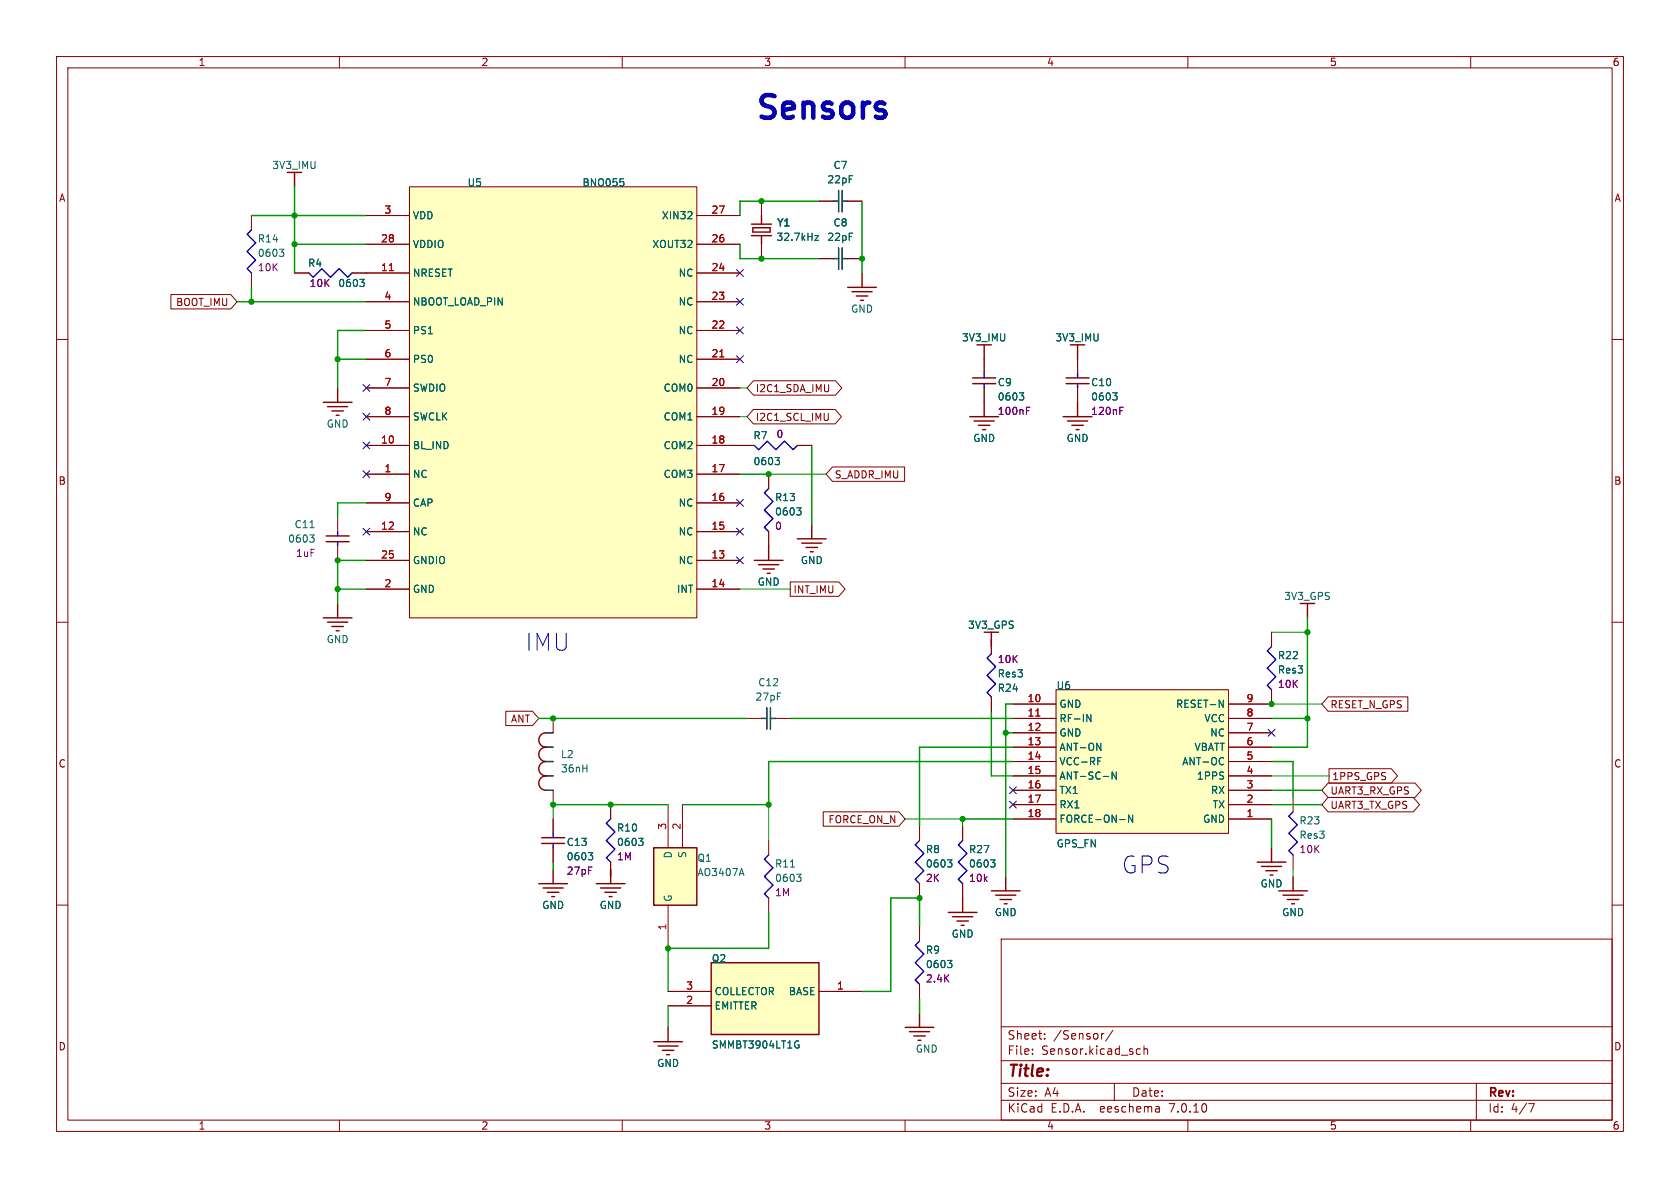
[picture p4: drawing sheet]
<svg xmlns="http://www.w3.org/2000/svg" width="297mm" height="210mm" viewBox="0 0 297 210" stroke-linecap="round" stroke-linejoin="round" font-family="sans-serif">
<g fill="none" stroke="#840000" stroke-width=".18">
<path d="M10 10h277v190h-277zM12 12h273v186h-273zM60 10v2M110 10v2M160 10v2M210 10v2M260 10v2M44.4 38.1v2.5M64.8 38.1h7.6M72.4 33h50.8v76.2h-50.8zM123.2 38.1h7.6M134.6 35.6v2.5"/>
<path d="M144.8 35.6h2.5M149.9 35.6h2.5M10 60h2M30.2 52.1h10.6l1.1 1.2-1.1 1.3h-10.6zM44.4 48.3v2.5M52.1 48.3h2.5M62.2 48.3h10.2M64.8 58.4h7.6M64.8 53.3h7.6M64.8 43.2h7.6M123.2 48.3h7.6M123.2 58.4h7.6"/>
<path d="M123.2 53.3h7.6M123.2 43.2h7.6M134.6 43.2v2.5M144.8 45.7h2.5M149.9 45.7h2.5M285 60h2M64.8 78.7h7.6M64.8 73.7h7.6M64.8 68.6h7.6M64.8 63.5h7.6M123.2 78.7h10.1M123.2 73.7h7.6"/>
<path d="M123.2 68.6h7.6M123.2 63.5h7.6M133.2 72.4h14.4l1.2 1.3-1.2 1.2h-14.4l-1.1-1.2zM133.2 67.3h14.5l1.1 1.3-1.1 1.3h-14.5l-1.1-1.3zM141 78.7h2.5M146.4 73.1v1.1M174 63.5v2.5M174 68.6v2.5M190.5 63.5v2.5M190.5 68.6v2.5M59.7 91.4v2.6M59.7 96.5v2.6"/>
<path d="M64.8 83.8h7.6M64.8 94h7.6M64.8 99.1h7.6M64.8 88.9h7.6M123.2 83.8h7.6M123.2 94h7.6M123.2 99.1h7.6M123.2 88.9h7.6M135.9 83.8v2.6M135.9 94v2.5M147.2 82.5h12.7v2.6h-12.7l-1.2-1.3zM10 110h2"/>
<path d="M64.8 104.1h7.6M123.2 104.1h7.6M139.7 102.9h8.6l1.1 1.2-1.1 1.3h-8.6zM175.3 113v2.6M224.8 111.8v2.5M285 110h2M89.4 125.7h4.7l1.1 1.3-1.1 1.3h-4.7zM97.8 127v2.5M97.8 139.7v2.5M132.1 127h2.5M137.2 127h2.5M175.3 123.2v2.5"/>
<path d="M179.1 127h7.6M179.1 124.5h7.6M179.1 129.5h7.6M179.1 132.1h7.6M179.1 134.6h7.6M179.1 137.2h7.6M179.1 139.7h7.6M186.7 121.9h30.5v25.4h-30.5zM217.2 127h7.6M217.2 129.5h7.6M217.2 132.1h7.6M217.2 134.6h7.6"/>
<path d="M217.2 137.2h7.6M217.2 139.7h7.6M224.8 121.9v2.6h-7.6M234.8 138.4h15.4l1.1 1.3-1.1 1.3h-15.4l-1.1-1.3zM234.8 123.2h14.1v2.5h-14.1l-1.1-1.2zM234.9 135.9h11.1l1.1 1.3-1.1 1.2h-11.1zM10 160h2M97.8 144.8v2.5M97.8 149.9v2.5M107.9 142.2v2.6M107.9 152.4v2.5M118.1 142.2v7.7"/>
<path d="M120.6 142.2v7.7M135.9 148.6v2.5M135.9 158.8v2.5M145.5 143.5h13.4l1.1 1.3-1.1 1.3h-13.4zM162.6 146.1v2.5M162.6 156.2v2.6M170.2 146.1v2.5M170.2 156.2v2.6M179.1 144.8h7.6M179.1 142.2h7.6M217.2 144.8h7.6M217.2 142.2h7.6"/>
<path d="M228.6 141v2.5M228.6 151.1v2.6M234.8 141h15.1l1.1 1.2-1.1 1.3h-15.1l-1.1-1.3zM285 160h2M118.1 160v7.6M118.1 175.3h7.6M118.1 177.8h7.6M144.8 175.3h7.6M162.6 163.8v2.6M162.6 174v2.5M177 166h108v32h-108zM60 198v2"/>
<path d="M110 198v2M160 198v2M177 194.5h108M177 191.5h108M177 187.5h108M177 181.5h108M182.5 186.3v.1M182.5 185.5v.1M184.7 183.6v.1M184.7 182.8v.1M195.2 182.7l-.3 .1-.2 .2M196.7 182.1l-1.2 2"/>
<path d="M197 191.5v3M201 186.3h.6M201 185.5h.6M202.2 185.5l.3-.1 .3 .1 .1 .9M202.2 184.9v1.5M204.9 195.7l.1 .9M205 196.5l-.2 .1M205 196h-.2M210 198v2M260 198v2M261 191.5v6.5M270.2 195.1h1l-.6 1.5"/>
</g>
<g fill="none" stroke="#840000" stroke-width=".25">
<path d="M52.1 30.5v2.5M132.8 39.6h3.6M134.6 38.1v1.5M132.8 41.7h3.6M133.1 40.3h3v.7h-3zM134.6 41.7v1.5M149.9 50.8h5M150.6 51.6h3.6M151.4 52.3h2M152.1 53.1h.6M152.4 48.3v2.5M57.1 71.1h5.1"/>
<path d="M57.9 71.9h3.6M58.7 72.6h2M59.4 73.4h.5M59.7 68.6v2.5M171.4 73.7h5.1M172 66.8h4M172 67.8h4M172.2 74.4h3.6M173 75.2h2M173.7 75.9h.5M174 61v2.5M174 71.1v2.6"/>
<path d="M188 73.7h5M188.5 66.8h4M188.5 67.8h4M188.7 74.4h3.6M189.5 75.2h2M190.2 75.9h.6M190.5 61v2.5M190.5 71.1v2.6M57.7 94.7h4M57.7 95.8h4M133.3 99.1h5.1M134.1 99.8h3.6"/>
<path d="M135.9 96.5v2.6M141 95.3h5M141.7 96h3.6M142.5 96.8h2M143.3 97.5h.5M143.5 92.7v2.6M57.1 109.2h5.1M57.9 110h3.6M58.7 110.7h2M59.4 111.5h.5M59.7 106.7v2.5M134.9 100.6h2"/>
<path d="M135.6 101.3h.5M175.3 111.8v2.5M231.1 106.7v2.5M96.5 129.5a1.27 1.27 0 0 0-1.2 1.3 1.27 1.27 0 0 0 1.2 1.3 1.27 1.27 0 0 0-1.2 1.3 1.27 1.27 0 0 0 1.2 1.2 1.27 1.27 0 0 0-1.2 1.3 1.27 1.27 0 0 0 1.2 1.3 1.27 1.27 0 0 0-1.2 1.2 1.27 1.27 0 0 0 1.2 1.3M95.2 156.2h5.1M95.8 148.1h4M95.8 149.1h4M96 157h3.6M96.8 157.7h2M97.5 158.5h.5M97.8 153.7v2.5M105.4 156.2h5.1"/>
<path d="M106.2 157h3.5M106.9 157.7h2.1M107.7 158.5h.5M107.9 153.7v2.5M115.6 149.9h7.6v10.1h-7.6zM170.2 158.8v2.5M175.3 157.5h5M176 158.2h3.6M176.8 159h2M177.5 159.8h.6M177.8 154.9v2.6M222.2 152.4h5.1"/>
<path d="M223 153.2h3.6M223.8 153.9h2M224.5 154.7h.5M224.8 149.9v2.5M226.1 157.5h5M226.8 158.2h3.6M227.6 159h2M228.3 159.8h.6M228.6 154.9v2.6M125.7 170.2h19.1v12.7h-19.1zM162.6 179.1v2.5M167.6 161.3h5.1"/>
<path d="M168.4 162.1h3.6M169.2 162.8h2M169.9 163.6h.5M115.6 184.2h5M116.3 184.9h3.6M117.1 185.7h2M117.9 186.4h.5M118.1 181.6v2.6M160 181.6h5.1M160.8 182.4h3.5M161.5 183.1h2.1M162.3 183.9h.5"/>
</g>
<g fill="none" stroke="#00f" stroke-width=".25">
<path d="M44.4 40.6l-.7 .8 1.5 1.5-1.5 1.6 1.5 1.5-1.5 1.5 .7 .8M54.6 48.3l.8 .7 1.5-1.5 1.5 1.5 1.5-1.5 1.6 1.5 .7-.7M133.3 78.7l.8 .8 1.5-1.5 1.6 1.5 1.5-1.5 1.5 1.5 .8-.8M174 66v.8M174 67.8v.8M190.5 66v.8M190.5 67.8v.8M59.7 94v.7M59.7 95.8v.7M135.9 86.4l-.8 .7 1.6 1.5-1.6 1.6 1.6 1.5-1.6 1.5 .8 .8M175.3 115.6l-.8 .7 1.5 1.6-1.5 1.5 1.5 1.5-1.5 1.5 .8 .8M224.8 114.3l-.8 .8 1.6 1.5-1.6 1.5 1.6 1.5-1.6 1.6 .8 .7"/>
<path d="M97.8 147.3v.8M97.8 149.1v.8M107.9 144.8l-.7 .7 1.5 1.6-1.5 1.5 1.5 1.5-1.5 1.5 .7 .8M135.9 151.1l-.8 .8 1.6 1.5-1.6 1.5 1.6 1.6-1.6 1.5 .8 .8M162.6 148.6l-.8 .8 1.5 1.5-1.5 1.5 1.5 1.5-1.5 1.5 .8 .8M170.2 148.6l-.8 .8 1.5 1.5-1.5 1.5 1.5 1.5-1.5 1.5 .8 .8M228.6 143.5l-.8 .8 1.6 1.5-1.6 1.5 1.6 1.5-1.6 1.6 .8 .7M162.6 166.4l-.8 .7 1.5 1.6-1.5 1.5 1.5 1.5-1.5 1.5 .8 .8"/>
</g>
<g fill="none" stroke="#006464" stroke-width=".18">
<path d="M109.6 31.6h.6M110.2 32.1l.1 .2-.1 .5M49.4 44.1h.8l-.5 .4M49.9 44.5l.3 .3v.3l-.3 .2M63.6 49.4h.8l-.4 .5M64.2 49.9l.2 .2v.3l-.2 .3M144 41.6h.7l-.7 .9h.7M180.2 69.5h.8l-.4 .4M180.7 69.9l.3 .3v.3l-.3 .2M196.7 69.5h.8l-.4 .4M197.3 69.9l.2 .3v.3l-.2 .2M54.7 94.6h.8l-.4 .4"/>
<path d="M54.8 93.3h.7M55.3 95l.2 .3v.3l-.2 .2M137 80.9h.8l-.4 .5M137.6 81.4l.2 .2v.3l-.2 .3M140.8 89.8h.8l-.4 .5M141.4 90.3l.2 .2v.3l-.2 .2M192.1 126.3l.8 1.3v-1.3M193.9 131.4l.7 1.3v-1.3M194.1 134.5h.4M194.1 133.9h.6M197.3 136.5v1.2l-.7-1.2v1.2M215.5 123.8l.8 1.2v-1.2"/>
<path d="M216.1 133.9l.2 .2M216.3 135.1l-.2 .1M104 150.7h.8l-.4 .5M104.5 151.2l.3 .3v.3l-.3 .2M112.9 148.2h.8l-.5 .5M113.4 148.7l.3 .2v.3l-.3 .3M131.1 153.5l.4 1.3M139.7 153.3h.8M140.8 154.5h.8l-.4 .5M141.4 155l.2 .3v.3l-.2 .2M167.5 152h.8l-.4 .5M168 152.5l.3 .2v.3l-.3 .3"/>
<path d="M175.1 152h.8l-.4 .5M175.7 152.5l.2 .2v.3l-.2 .3M200.2 144.1v1.3l-.7-1.3v1.3M167.5 169.8h.8l-.4 .5M168 170.3l.3 .2v.3l-.3 .3M140.9 184l.3 .1M141 184.7h.3v.5l-.4 .1"/>
</g>
<g fill="#ffffc2" stroke="#ffffc2" stroke-width=".18">
<path d="M72.4 33h50.8v76.2h-50.8z"/>
<path d="M186.7 121.9h30.5v25.4h-30.5z"/>
<path d="M115.6 149.9h7.6v10.1h-7.6z"/>
<path d="M125.7 170.2h19.1v12.7h-19.1z"/>
</g>
<path d="M68.8 47.8h.7M127.2 63.1h.8M183.1 126.6h.7" fill="none" stroke="#a90000" stroke-width=".18"/>
<g fill="none" stroke="#000" stroke-width=".25">
<path d="M147.3 35.6h1M148.3 33.7v3.8M148.9 33.7v3.8M148.9 35.6h1M147.3 45.7h1M148.3 43.8v3.8M148.9 45.7h1M148.9 43.8v3.8M96.5 139.7h1.3M96.5 137.2h1.3M96.5 134.6h1.3M96.5 132.1h1.3"/>
<path d="M96.5 129.5h1.3M134.6 127h1M135.6 125.1v3.8M136.2 127h1M136.2 125.1v3.8"/>
</g>
<path d="M181.5 72.6h.4M181.5 72h.6M198 72.6h.4M198 72h.6" fill="none" stroke="#840084" stroke-width=".18"/>
<g fill="none" stroke="#009600" stroke-width=".25">
<path d="M44.4 38.1h20.4M52.1 33v15.3M144.8 35.6h-14v2.5M152.4 35.6v12.7M41.9 53.3h22.9M44.4 50.8v2.5M52.1 43.2h12.7M64.8 58.4h-5.1v10.2M130.8 43.2v2.5h14M59.7 63.5h5.1M143.5 78.7v14M64.8 88.9h-5.1v2.5"/>
<path d="M64.8 99.1h-5.1v7.6M130.8 83.8h5.1M59.7 104.1h5.1M231.1 109.2v22.9h-6.3M95.2 127h36.9M139.7 127h39.4M175.3 125.7v11.5h3.8M177.8 129.5h1.3M179.1 134.6h-43.2v7.6h-15.3M179.1 124.5h-1.3v30.4M179.1 132.1h-16.5v14M224.8 127h6.3"/>
<path d="M224.8 134.6h3.8v6.4M224.8 139.7h8.9M97.8 142.2h20.3M97.8 152.4v1.3M107.9 153.7v1.2M170.2 144.8h8.9M224.8 144.8v5.1M224.8 142.2h8.9M118.1 177.8v3.8M135.9 161.3v6.3h-17.8v7.7M162.6 163.8v-5h-5.1v16.5h-5.1M162.6 176.5v2.6"/>
</g>
<path d="M130.8 73.7h1.3M130.8 68.6h1.3M135.9 83.8h10.1M130.8 104.1h8.9M175.3 113v1.3M224.8 111.8h6.3M224.8 124.5h8.9M224.8 137.2h10.1M97.8 142.2v2.6M135.9 142.2v6.4M160 144.8h10.2v1.3M228.6 153.7v1.2" fill="none" stroke="#009600" stroke-width=".18"/>
<g fill="none" stroke="#000084" stroke-width=".18">
<path d="M130.2 57.8l1.2 1.2M130.2 47.7l1.2 1.2M130.2 52.7l1.2 1.2M131.4 57.8l-1.2 1.2M131.4 47.7l-1.2 1.2M131.4 52.7l-1.2 1.2M64.2 68l1.2 1.2M64.2 78.1l1.2 1.2M64.2 73.1l1.2 1.2M65.4 68l-1.2 1.2M65.4 78.1l-1.2 1.2M65.4 73.1l-1.2 1.2"/>
<path d="M130.2 62.9l1.2 1.2M131.4 62.9l-1.2 1.2M64.2 93.4l1.2 1.2M64.2 83.2l1.2 1.2M65.4 93.4l-1.2 1.2M65.4 83.2l-1.2 1.2M130.2 98.5l1.2 1.2M130.2 88.3l1.2 1.2M130.2 93.4l1.2 1.2M131.4 98.5l-1.2 1.2M131.4 88.3l-1.2 1.2M131.4 93.4l-1.2 1.2"/>
<path d="M178.5 139.1l1.2 1.2M179.7 139.1l-1.2 1.2M224.2 128.9l1.2 1.2M225.4 128.9l-1.2 1.2M178.5 141.6l1.2 1.2M179.7 141.6l-1.2 1.2"/>
</g>
<g fill="#009600" stroke="#009600" stroke-width=".18">
<circle cx="52.1" cy="43.2" r=".46"/>
<circle cx="52.1" cy="38.1" r=".46"/>
<circle cx="59.7" cy="63.5" r=".46"/>
<circle cx="44.4" cy="53.3" r=".46"/>
<circle cx="231.1" cy="127" r=".46"/>
<circle cx="177.8" cy="129.5" r=".46"/>
<circle cx="224.8" cy="124.5" r=".46"/>
<circle cx="231.1" cy="111.8" r=".46"/>
<circle cx="134.6" cy="35.6" r=".46"/>
<circle cx="152.4" cy="45.7" r=".46"/>
<circle cx="134.6" cy="45.7" r=".46"/>
<circle cx="97.8" cy="127" r=".46"/>
<circle cx="59.7" cy="104.1" r=".46"/>
<circle cx="59.7" cy="99.1" r=".46"/>
<circle cx="135.9" cy="83.8" r=".46"/>
<circle cx="170.2" cy="144.8" r=".46"/>
<circle cx="118.1" cy="167.6" r=".46"/>
<circle cx="107.9" cy="142.2" r=".46"/>
<circle cx="97.8" cy="142.2" r=".46"/>
<circle cx="135.9" cy="142.2" r=".46"/>
<circle cx="162.6" cy="158.8" r=".46"/>
</g>
<text font-size="5.6" fill="#0000c2" x="133.3" y="21.3">Sensors</text>
<g font-size="4.2" fill="#0000c2">
<text x="92.7" y="115.3">IMU</text>
<text x="198.1" y="154.7">GPS</text>
</g>
<text font-size="2.8" fill="#840000" x="178" y="190.9">Title:</text>
<g font-size="2.1" fill="#840000">
<text x="178" y="184">Sheet:</text>
<text x="186.2" y="184">/Sensor/</text>
<text x="178" y="186.7">File:</text>
<text x="184.1" y="186.7">Sensor.kicad_sch</text>
<text x="178" y="196.9">KiCad</text>
<text x="178" y="194.1">Size:</text>
<text x="184.7" y="194.1">A4</text>
<text x="185.7" y="196.9">E.D.A.</text>
<text x="194.6" y="196.9">eeschema</text>
<text x="200" y="194.1">Date:</text>
<text x="207" y="196.9">7.0.10</text>
<text x="263" y="194.3">Rev:</text>
<text x="263" y="196.9">Id:</text>
<text x="267.1" y="196.9">4/7</text>
</g>
<g font-size="1.8" fill="#840000">
<text x="35" y="11.9">1</text>
<text x="85" y="11.9">2</text>
<text x="135" y="11.9">3</text>
<text x="185" y="11.9">4</text>
<text x="235" y="11.9">5</text>
<text x="285" y="11.9">6</text>
<text x="10.3" y="35.9">A</text>
<text x="285.3" y="35.9">A</text>
<text x="31" y="54.3">BOOT_IMU</text>
<text x="133.5" y="69.5">I2C1_SDA_IMU</text>
<text x="133.5" y="74.6">I2C1_SCL_IMU</text>
<text x="10.3" y="85.9">B</text>
<text x="147.5" y="84.8">S_ADDR_IMU</text>
<text x="285.3" y="85.9">B</text>
<text x="140.2" y="105.1">INT_IMU</text>
<text x="235.1" y="125.4">RESET_N_GPS</text>
<text x="90.2" y="128">ANT</text>
<text x="10.3" y="135.9">C</text>
<text x="285.3" y="135.9">C</text>
<text x="235.1" y="140.7">UART3_RX_GPS</text>
<text x="235.1" y="143.2">UART3_TX_GPS</text>
<text x="235.4" y="138.1">1PPS_GPS</text>
<text x="146.4" y="145.7">FORCE_ON_N</text>
<text x="10.3" y="185.9">D</text>
<text x="285.3" y="185.9">D</text>
<text x="35" y="199.9">1</text>
<text x="85" y="199.9">2</text>
<text x="135" y="199.9">3</text>
<text x="185" y="199.9">4</text>
<text x="235" y="199.9">5</text>
<text x="285" y="199.9">6</text>
</g>
<g font-size="1.8" fill="#006464">
<text x="48" y="30.1">3V3_IMU</text>
<text x="82.6" y="33.2">U5</text>
<text x="102.9" y="33.2">BNO055</text>
<text x="146.2" y="32.6">22pF</text>
<text x="147.2" y="30.1">C7</text>
<text x="72.9" y="39">VDD</text>
<text x="116.9" y="39">XIN32</text>
<text x="137.2" y="40.4">Y1</text>
<text x="147.2" y="40.2">C8</text>
<text x="45.5" y="43.1">R14</text>
<text x="45.5" y="45.6">0603</text>
<text x="54.4" y="47.4">R4</text>
<text x="72.9" y="44">VDDIO</text>
<text x="115.2" y="44">XOUT32</text>
<text x="137.2" y="42.8">32.7kHz</text>
<text x="146.2" y="42.8">22pF</text>
<text x="59.7" y="50.9">0603</text>
<text x="72.9" y="49.1">NRESET</text>
<text x="119.9" y="49.1">NC</text>
<text x="72.9" y="54.2">NBOOT_LOAD_PIN</text>
<text x="72.9" y="59.3">PS1</text>
<text x="119.9" y="59.3">NC</text>
<text x="119.9" y="54.2">NC</text>
<text x="150.4" y="55.5">GND</text>
<text x="72.9" y="64.4">PS0</text>
<text x="119.9" y="64.4">NC</text>
<text x="170" y="60.6">3V3_IMU</text>
<text x="186.5" y="60.6">3V3_IMU</text>
<text x="72.9" y="69.4">SWDIO</text>
<text x="117.2" y="69.4">COM0</text>
<text x="176.3" y="68.5">C9</text>
<text x="176.3" y="71">0603</text>
<text x="192.8" y="68.5">C10</text>
<text x="192.8" y="71">0603</text>
<text x="57.7" y="75.8">GND</text>
<text x="72.9" y="74.5">SWCLK</text>
<text x="117.2" y="74.5">COM1</text>
<text x="133.1" y="77.9">R7</text>
<text x="72.9" y="79.6">BL_IND</text>
<text x="117.2" y="79.6">COM2</text>
<text x="133.1" y="82.4">0603</text>
<text x="172" y="78.3">GND</text>
<text x="188.5" y="78.3">GND</text>
<text x="72.9" y="84.7">NC</text>
<text x="72.9" y="89.8">CAP</text>
<text x="117.2" y="84.7">COM3</text>
<text x="119.9" y="89.8">NC</text>
<text x="136.9" y="88.8">R13</text>
<text x="52" y="93.6">C11</text>
<text x="72.9" y="94.8">NC</text>
<text x="119.9" y="94.8">NC</text>
<text x="136.9" y="91.3">0603</text>
<text x="50.8" y="96.1">0603</text>
<text x="72.9" y="99.9">GNDIO</text>
<text x="119.9" y="99.9">NC</text>
<text x="141.5" y="99.9">GND</text>
<text x="72.9" y="105">GND</text>
<text x="119.6" y="105">INT</text>
<text x="133.9" y="103.7">GND</text>
<text x="226.9" y="106.3">3V3_GPS</text>
<text x="57.7" y="113.9">GND</text>
<text x="171" y="111.4">3V3_GPS</text>
<text x="176.3" y="120">Res3</text>
<text x="225.8" y="116.7">R22</text>
<text x="225.8" y="119.3">Res3</text>
<text x="133.5" y="124.1">27pF</text>
<text x="133.9" y="121.5">C12</text>
<text x="176.3" y="122.5">R24</text>
<text x="186.7" y="122.1">U6</text>
<text x="187.2" y="125.3">GND</text>
<text x="207.8" y="125.3">RESET-N</text>
<text x="187.2" y="127.9">RF-IN</text>
<text x="187.2" y="130.4">GND</text>
<text x="212.8" y="127.9">VCC</text>
<text x="213.9" y="130.4">NC</text>
<text x="99.1" y="136.8">36nH</text>
<text x="99.1" y="134.2">L2</text>
<text x="187.2" y="132.9">ANT-ON</text>
<text x="187.2" y="135.5">VCC-RF</text>
<text x="208.9" y="135.5">ANT-OC</text>
<text x="211.1" y="132.9">VBATT</text>
<text x="187.2" y="138">ANT-SC-N</text>
<text x="187.2" y="140.6">TX1</text>
<text x="187.2" y="143.1">RX1</text>
<text x="211.5" y="138">1PPS</text>
<text x="214" y="140.6">RX</text>
<text x="214.3" y="143.1">TX</text>
<text x="100.1" y="149.7">C13</text>
<text x="109" y="147.2">R10</text>
<text x="109" y="149.7">0603</text>
<text x="186.7" y="150">GPS_FN</text>
<text x="187.2" y="145.6">FORCE-ON-N</text>
<text x="212.6" y="145.6">GND</text>
<text x="229.6" y="145.9">R23</text>
<text x="229.6" y="148.5">Res3</text>
<text x="100.1" y="152.3">0603</text>
<text x="119" y="151.8" transform="rotate(-90 119 151.8)">D</text>
<text x="121.5" y="151.8" transform="rotate(-90 121.5 151.8)">S</text>
<text x="123.2" y="155.1">AO3407A</text>
<text x="123.2" y="152.5">Q1</text>
<text x="136.9" y="153.6">R11</text>
<text x="163.6" y="151">R8</text>
<text x="163.6" y="153.6">0603</text>
<text x="171.2" y="151">R27</text>
<text x="171.2" y="153.6">0603</text>
<text x="95.8" y="160.9">GND</text>
<text x="105.9" y="160.9">GND</text>
<text x="119" y="159.5" transform="rotate(-90 119 159.5)">G</text>
<text x="136.9" y="156.1">0603</text>
<text x="222.8" y="157.1">GND</text>
<text x="168.1" y="166">GND</text>
<text x="175.8" y="162.2">GND</text>
<text x="226.6" y="162.2">GND</text>
<text x="125.7" y="170.3">Q2</text>
<text x="163.6" y="168.8">R9</text>
<text x="163.6" y="171.3">0603</text>
<text x="126.2" y="178.7">EMITTER</text>
<text x="126.2" y="176.1">COLLECTOR</text>
<text x="139.4" y="176.1">BASE</text>
<text x="125.7" y="185.6">SMMBT3904LT1G</text>
<text x="116.1" y="188.8">GND</text>
<text x="161.8" y="186.3">GND</text>
</g>
<g font-size="1.8" fill="#a90000">
<text x="67.9" y="37.8">3</text>
<text x="125.7" y="37.8">27</text>
<text x="67.3" y="42.9">28</text>
<text x="125.7" y="42.9">26</text>
<text x="67.3" y="48">11</text>
<text x="67.9" y="53.1">4</text>
<text x="125.7" y="53.1">23</text>
<text x="125.7" y="48">24</text>
<text x="67.9" y="58.2">5</text>
<text x="125.7" y="58.2">22</text>
<text x="67.9" y="63.2">6</text>
<text x="125.7" y="63.2">21</text>
<text x="67.9" y="68.3">7</text>
<text x="125.7" y="68.3">20</text>
<text x="67.9" y="73.4">8</text>
<text x="125.7" y="73.4">19</text>
<text x="67.3" y="78.5">10</text>
<text x="67.9" y="83.6">1</text>
<text x="125.7" y="83.6">17</text>
<text x="125.7" y="78.5">18</text>
<text x="67.9" y="88.6">9</text>
<text x="125.7" y="88.6">16</text>
<text x="67.3" y="93.7">12</text>
<text x="125.7" y="93.7">15</text>
<text x="67.3" y="98.8">25</text>
<text x="125.7" y="98.8">13</text>
<text x="67.9" y="103.9">2</text>
<text x="125.7" y="103.9">14</text>
<text x="181.6" y="124.2">10</text>
<text x="220.3" y="124.2">9</text>
<text x="181.6" y="126.7">11</text>
<text x="181.6" y="129.3">12</text>
<text x="181.6" y="131.8">13</text>
<text x="220.3" y="131.8">6</text>
<text x="220.3" y="129.3">7</text>
<text x="220.3" y="126.7">8</text>
<text x="181.6" y="134.4">14</text>
<text x="181.6" y="136.9">15</text>
<text x="220.3" y="136.9">4</text>
<text x="220.3" y="134.4">5</text>
<text x="181.6" y="139.4">16</text>
<text x="181.6" y="142">17</text>
<text x="220.3" y="142">2</text>
<text x="220.3" y="139.4">3</text>
<text x="117.9" y="146.8" transform="rotate(-90 117.9 146.8)">3</text>
<text x="120.4" y="146.8" transform="rotate(-90 120.4 146.8)">2</text>
<text x="181.6" y="144.5">18</text>
<text x="220.3" y="144.5">1</text>
<text x="117.9" y="164.5" transform="rotate(-90 117.9 164.5)">1</text>
<text x="121.2" y="177.5">2</text>
<text x="121.2" y="175">3</text>
<text x="147.9" y="175">1</text>
</g>
<g font-size="1.8" fill="#840084">
<text x="45.5" y="48.1">10K</text>
<text x="54.6" y="50.9">10K</text>
<text x="137.2" y="77.6">0</text>
<text x="176.3" y="73.5">100nF</text>
<text x="192.8" y="73.5">120nF</text>
<text x="136.9" y="93.9">0</text>
<text x="52.2" y="98.7">1uF</text>
<text x="176.3" y="117.4">10K</text>
<text x="225.8" y="121.8">10K</text>
<text x="100.1" y="154.8">27pF</text>
<text x="109" y="152.3">1M</text>
<text x="229.6" y="151">10K</text>
<text x="136.9" y="158.6">1M</text>
<text x="163.6" y="156.1">2K</text>
<text x="171.2" y="156.1">10k</text>
<text x="163.6" y="173.9">2.4K</text>
</g>
</svg>
